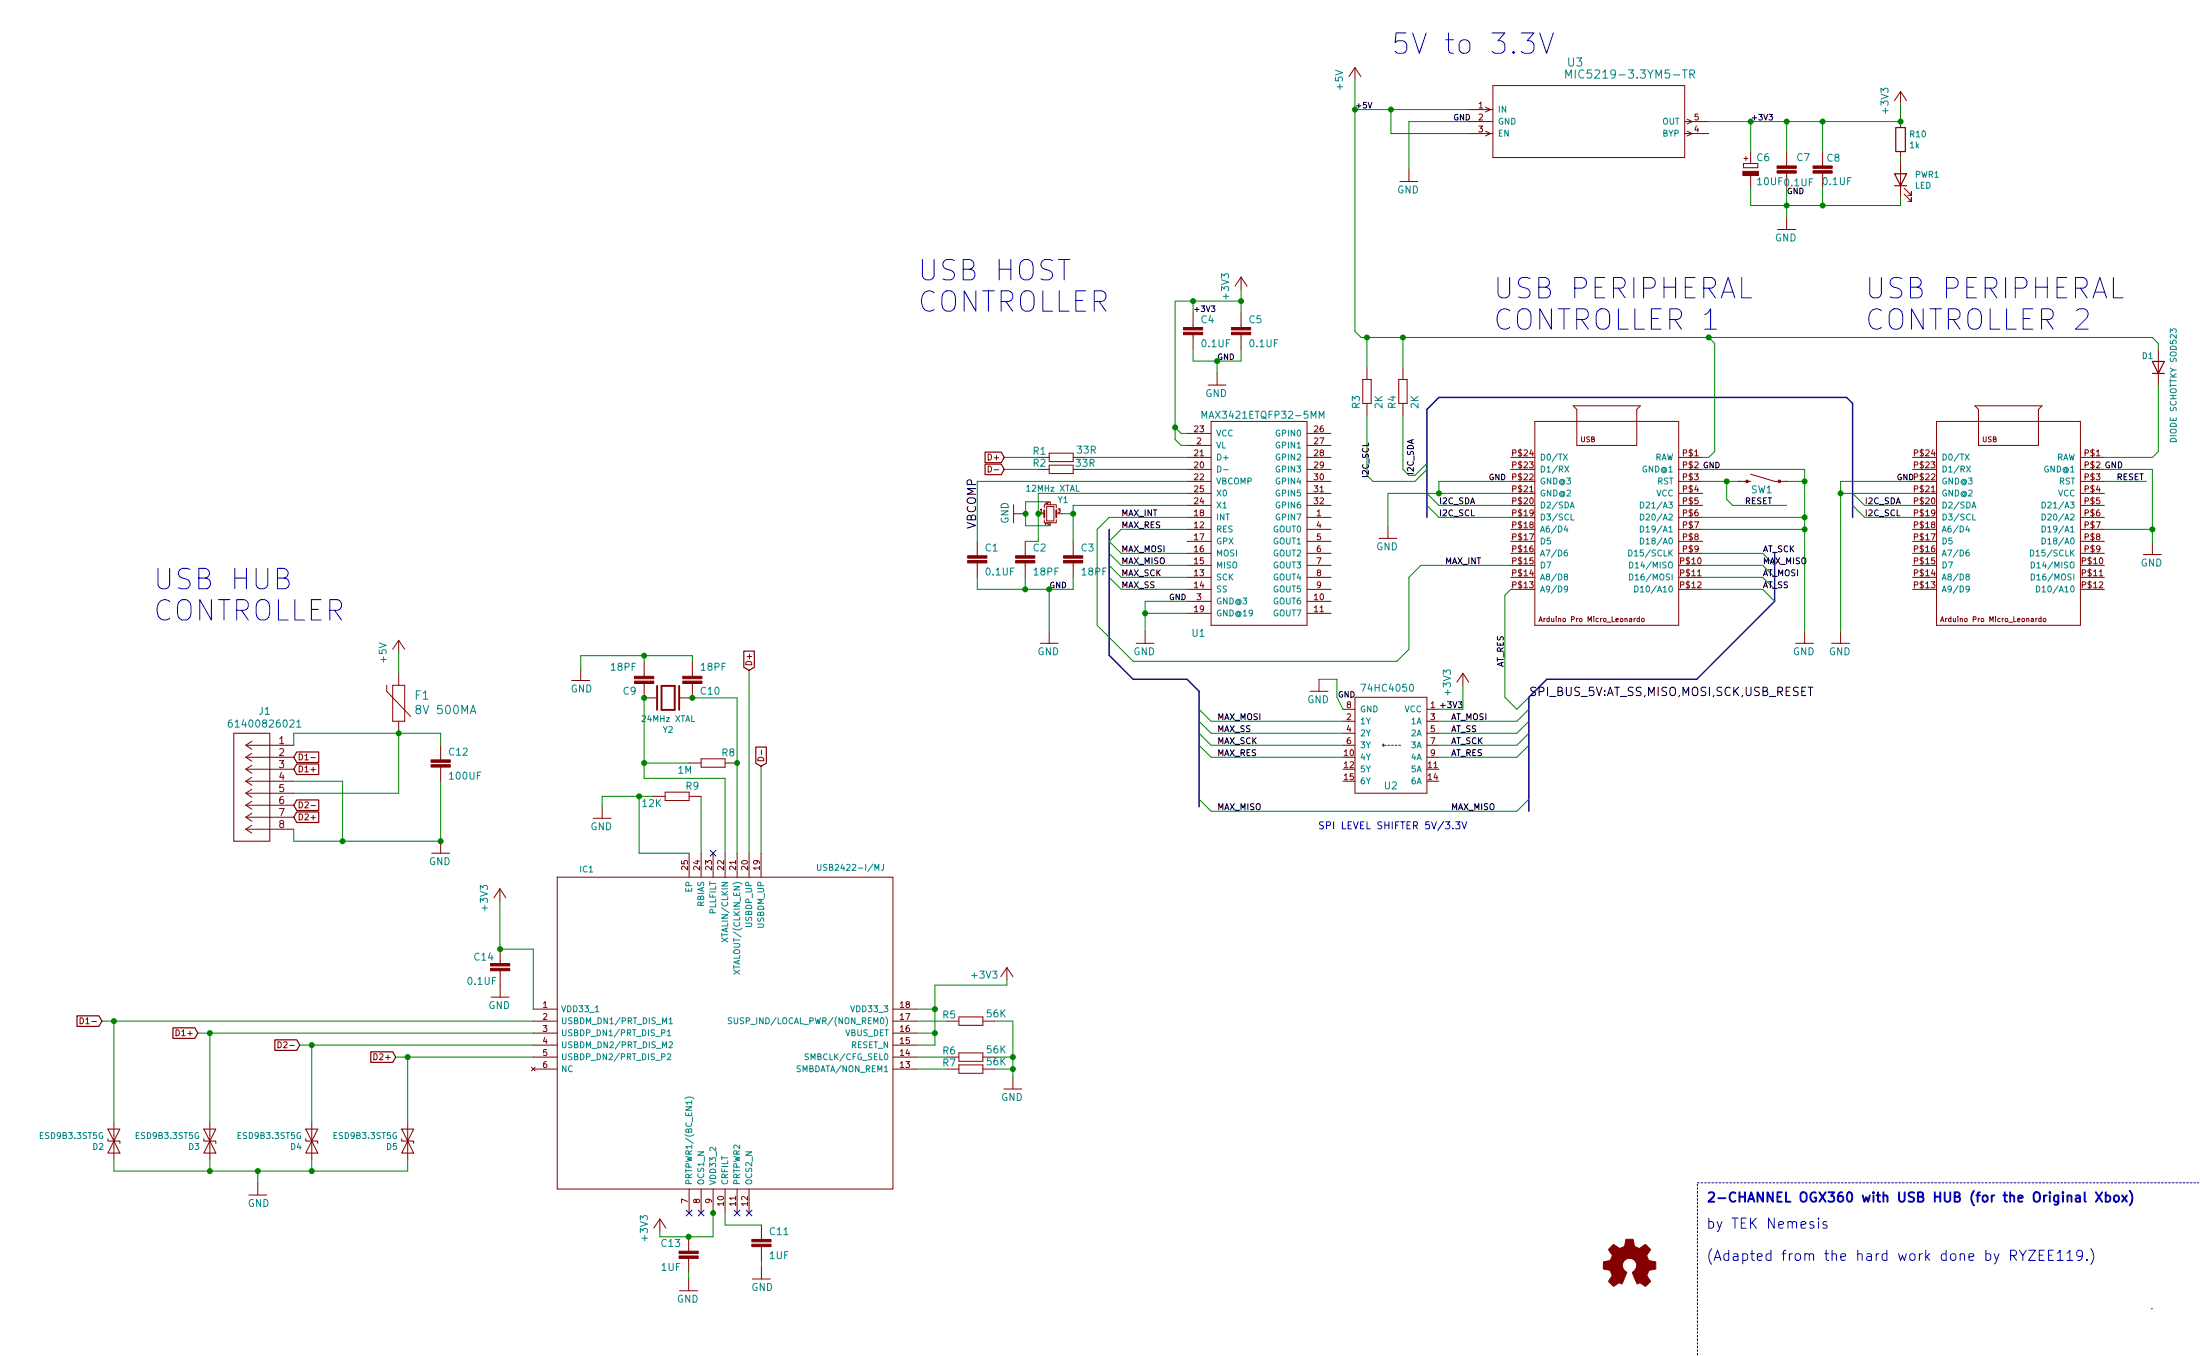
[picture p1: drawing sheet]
<svg xmlns="http://www.w3.org/2000/svg" width="466mm" height="287mm" viewBox="0 0 466 287" stroke-linecap="round" stroke-linejoin="round" font-family="sans-serif">
<g fill="none" stroke="#840000" stroke-width=".21">
<path d="M287 14.3l-1.3 1.9M287 14.3l1.3 1.9M287 14.3v2.6M316.2 18.1h40.7v15.3h-40.7zM402.6 19.4l-1.3 1.9M402.6 19.4l1.3 1.9M402.6 19.4v2.5M296.5 38.4h3.9M298.4 35.9v2.5M311.1 23.2h5.1M311.1 25.7h5.1M311.1 28.3h5.1"/>
<path d="M314.7 27.8l1 .5-1 .5M314.7 22.7l1 .5-1 .5M356.9 25.7h5M356.9 28.3h5M357.4 27.8l1 .5-1 .5M357.4 25.2l1 .5-1 .6M369.3 34.6h3.1v.9h-3.1zM370.8 32.1v2.5M370.8 37.2v2.5M378.5 32.1v3M378.5 36.7v.5M386.1 32.1v3"/>
<path d="M386.1 36.7v.5M402.6 25.7v1.3M402.6 32.1v1.3M402.6 34.3v7.6M403.4 39.8l1.5 1.6v-.8v.8h-.8M262.9 58.7v2.5M262.9 58.7l-1.3 1.9M262.9 58.7l1.3 1.9M376.6 48.6h3.8M378.5 46.1v2.5M403.4 41.1l1.5 1.5v-.7v.7h-.8M252.7 66.3v3.1"/>
<path d="M252.7 70.9v3M257.8 79v2.5M262.9 66.3v3.1M262.9 70.9v3M289.6 77.8v2.6M297.2 77.8v2.6M457.2 74v7.6M209.3 98.7a.64 .64 0 0 1 .7 .6 .64 .64 0 0 1-.7 .7zM210.6 99.5h1M219.7 99.4h2.5M219.7 96.9h2.5M222.2 96h5.1v1.8h-5.1z"/>
<path d="M222.2 98.5h5.1v1.8h-5.1zM227.3 99.4h2.6M227.3 96.9h2.6M251.5 94.3h5M251.5 99.4h5M251.5 96.9h5M251.5 91.8h5M255.9 81.5h3.8M256.5 89.2h20.4v43.2h-20.4zM276.9 94.3h5M276.9 99.4h5M276.9 96.9h5"/>
<path d="M276.9 91.8h5M288.7 80.4h1.7v5h-1.7zM289.6 85.4v2.6M296.3 80.4h1.8v5h-1.8zM297.2 85.4v2.6M320 99.4h5.1M320 96.9h5.1M325.1 89.2h30.5v43.2h-30.5zM333.2 85.9h14.3l-.8 .8v7.6h-12.7v-7.6zM355.6 99.4h5.1M355.6 96.9h5.1M405.1 99.4h5.1"/>
<path d="M405.1 96.9h5.1M410.2 89.2h30.5v43.2h-30.5zM418.3 85.9h14.3l-.8 .8v7.6h-12.7v-7.6zM440.7 99.4h5.1M440.7 96.9h5.1M207 114.6v3.1M207 119.2v3.1M214.7 108.8h2.5M214.7 106.9v3.8M217.2 114.6v3.1M217.2 119.2v3.1M219.9 108.8h1.3"/>
<path d="M221.2 110.1v.6h2.5v-.6M221.2 107.5v-.6h2.5v.6M221.7 107.3h1.5v3h-1.5zM223.7 108.8h1.3M227.3 114.6v3.1M227.3 119.2v3.1M251.5 109.6h5M251.5 112.1h5M251.5 119.7h5M251.5 117.2h5M251.5 114.6h5M251.5 101.9h5"/>
<path d="M251.5 107h5M251.5 104.5h5M276.9 109.6h5M276.9 112.1h5M276.9 119.7h5M276.9 117.2h5M276.9 114.6h5M276.9 101.9h5M276.9 107h5M276.9 104.5h5M292.1 114h3.8M294 111.5v2.5"/>
<path d="M320 109.6h5.1M320 112.1h5.1M320 119.7h5.1M320 117.2h5.1M320 114.6h5.1M320 101.9h5.1M320 107h5.1M320 104.5h5.1M355.6 109.6h5.1M355.6 112.1h5.1M355.6 119.7h5.1M355.6 117.2h5.1"/>
<path d="M355.6 114.6h5.1M355.6 101.9h5.1M355.6 107h5.1M355.6 104.5h5.1M368.3 101.9h.1M368.3 101.9h2.5M370.8 100.4l5.1 1.5h2.6M378.5 101.9h.1M405.1 109.6h5.1M405.1 112.1h5.1M405.1 119.7h5.1M405.1 117.2h5.1"/>
<path d="M405.1 114.6h5.1M405.1 101.9h5.1M405.1 107h5.1M405.1 104.5h5.1M440.7 109.6h5.1M440.7 112.1h5.1M440.7 119.7h5.1M440.7 117.2h5.1M440.7 114.6h5.1M440.7 101.9h5.1M440.7 107h5.1M440.7 104.5h5.1"/>
<path d="M454 117.4h3.8M455.9 114.9v2.5M84.5 135.6v2.5M84.5 135.6l-1.3 1.9M84.5 135.6l1.2 1.9M220.3 136.2h3.9M222.2 133.7v2.5M240.7 136.2h3.8M242.6 133.7v2.5M251.5 127.3h5M251.5 129.9h5M251.5 122.3h5"/>
<path d="M251.5 124.8h5M276.9 127.3h5M276.9 129.9h5M276.9 122.3h5M276.9 124.8h5M320 122.3h5.1M320 124.8h5.1M326 131.7l.3-1.1 .4 1.1M326.1 131.4h.5M346.5 131l-.3 .2M347.3 131h-.3l-.2 .2 .1 .4h.4M347.3 130.6v1.1"/>
<path d="M347.8 131.1h.4v.5h-.4zM355.6 122.3h5.1M355.6 124.8h5.1M380.4 136.2h3.8M382.3 133.7v2.5M388 136.2h3.8M389.9 133.7v2.5M405.1 122.3h5.1M405.1 124.8h5.1M411.1 131.7l.3-1.1 .4 1.1M411.2 131.4h.5M431.5 131l-.3 .2"/>
<path d="M432.4 131h-.3l-.2 .2 .1 .4h.4M432.4 130.6v1.1M432.9 131.1h.4v.5h-.4zM440.7 122.3h5.1M440.7 124.8h5.1M49.5 155.3h7.6v22.8h-7.6zM52.1 157.8h10.1M52.1 157.8l1.2 .9M53.3 157l-1.2 .8M53.3 159.5l-1.2 .9M81.9 145.1v1.3l5.1 5.3M83.2 145.1h2.5v7.6h-2.5z"/>
<path d="M84.5 142.6v2.5M84.5 152.7v2.6M93.3 157.9v3M121.1 144.1h3.8M123 141.6v2.5M136.4 144.7v3.1h2.6M136.4 140.2v3M144.1 147.8h2.5M146.7 140.2v3M146.7 144.7v3.1M161.3 158.9v.9M277.5 146.4h3.8"/>
<path d="M279.4 143.9v2.5M284.5 152.7h2.5M284.5 150.2h2.5M284.5 155.3h2.5M284.5 157.8h2.5M287 147.7h15.3v20.3h-15.3zM302.3 152.7h2.5M302.3 150.2h2.5M302.3 155.3h2.5M302.3 157.8h2.5M309.9 142.6l-1.3 1.9M309.9 142.6l1.2 1.9"/>
<path d="M309.9 142.6v2.5M52.1 168h10.1M52.1 160.4h10.1M52.1 162.9h10.1M52.1 165.4h10.1M52.1 170.5h10.1M52.1 173.1h10.1M52.1 175.6h10.1M52.1 160.4l1.2 .8M52.1 162.9l1.2 .8M52.1 165.4l1.2 .9M52.1 168l1.2 .8"/>
<path d="M52.1 170.5l1.2 .9M52.1 173.1l1.2 .8M52.1 175.6l1.2 .8M53.3 162.1l-1.2 .8M53.3 164.6l-1.2 .8M53.3 167.1l-1.2 .9M53.3 169.7l-1.2 .8M53.3 172.2l-1.2 .9M53.3 174.8l-1.2 .8M65.9 160.4h.9M65.9 170.6h.9M93.3 162.4v3.1"/>
<path d="M93.3 178.1v2.6M125.7 173.3h3.8M127.6 170.8v2.5M138.4 168.6h2.5M140.9 167.8h5.1v1.7h-5.1zM146 161.6h2.5M146 168.6h2.5M148.5 160.7h5.1v1.8h-5.1zM153.6 161.6h2.5M160.7 160.5a.66 .66 0 0 1 .7-.1 .66 .66 0 0 1 .4 .7h-1.3zM302.3 160.4h2.5M91.4 180.7h3.8"/>
<path d="M105.9 188.2l-1.3 1.9M105.9 188.2l1.3 1.9M105.9 188.2v2.6M118 185.8h71.2v66h-71.2zM146 180.7v5.1M148.5 180.7v5.1M151.1 180.7v5.1M153.6 180.7v5.1M156.1 180.7v5.1M158.7 180.7v5.1M161.2 180.7v5.1M17 215.5a.64 .64 0 0 1 .7 .7 .64 .64 0 0 1-.7 .6z"/>
<path d="M37.3 218.1a.64 .64 0 0 1 .7 .6 .64 .64 0 0 1-.7 .6zM104 211.2h3.8M105.9 201v3.1M105.9 205.6v5.6M113 213.7h5M113 216.2h5M113 218.8h5M189.2 213.7h5M189.2 216.2h5M189.2 218.8h5M200.6 216.2h2.5M203.1 215.4h5.1v1.7h-5.1z"/>
<path d="M208.2 216.2h2.5M213.3 204.9l-1.3 1.9M213.3 204.9l1.3 1.9M213.3 204.9v2.6M22.9 239.1h2.5l-1.3 2.5zM24.1 237.8v7.7M43.2 239.1h2.5l-1.3 2.5zM44.4 237.8v7.7M58.9 220.6a.64 .64 0 0 1 .7 .6 .64 .64 0 0 1-.7 .7zM64.8 239.1h2.5l-1.3 2.5zM66 237.8v7.7M79.2 223.2a.64 .64 0 0 1 .7 .6 .64 .64 0 0 1-.7 .6z"/>
<path d="M85.1 239.1h2.5l-1.2 2.5zM86.4 237.8v7.7M112.6 226l.7 .8M113 221.3h5M113 223.9h5M113 226.4h5M113.3 226l-.7 .8M189.2 221.3h5M189.2 223.9h5M189.2 226.4h5M200.6 223.9h2.5M200.6 226.4h2.5"/>
<path d="M203.1 223h5.1v1.8h-5.1zM203.1 225.5h5.1v1.8h-5.1zM208.2 223.9h2.5M208.2 226.4h2.5M212.6 230.6h3.9M214.6 228.1v2.5M22.9 241.1v.5h2.5v.6M24.1 241.6l1.3 2.6h-2.5zM43.2 241.1v.5h2.5v.6M44.4 241.6l1.3 2.6h-2.5zM52.7 253.1h3.8M54.6 250.5v2.6"/>
<path d="M64.8 241.1v.5h2.5v.6M66 241.6l1.3 2.6h-2.5zM85.1 241.1v.5h2.5v.6M86.4 241.6l1.2 2.6h-2.5zM139.8 258.2l-1.3 1.9M139.8 258.2l1.2 1.9M139.8 258.2v2.5M146 251.8v5.1M148.5 251.8v5.1M151.1 251.8v5.1M153.6 251.8v5.1M156.1 251.8v5.1"/>
<path d="M158.7 251.8v5.1M161.3 259.4v3.1M144 273.3h3.8M145.9 261.9v3.1M145.9 266.5v3M145.9 270.8v2.5M159.4 270.9h3.8M161.3 264v3M161.3 268.3v2.6M455.7 277.2h.1"/>
</g>
<g fill="#840000" stroke="#840000" stroke-width=".21">
<path d="M376.4 36.2h4.1v.5h-4.1z"/>
<path d="M376.4 35.1h4.1v.6h-4.1z"/>
<path d="M250.7 70.4h4.1v.5h-4.1z"/>
<path d="M250.7 69.4h4.1v.5h-4.1z"/>
<path d="M260.9 70.4h4v.5h-4z"/>
<path d="M260.9 69.4h4v.5h-4z"/>
<path d="M205 118.7h4v.5h-4z"/>
<path d="M205 117.7h4v.5h-4z"/>
<path d="M384 36.2h4.1v.5h-4.1z"/>
<path d="M384 35.1h4.1v.6h-4.1z"/>
<path d="M369.2 36.3h3.3v.9h-3.3z"/>
<path d="M91.3 161.9h4.1v.5h-4.1z"/>
<path d="M91.3 160.9h4.1v.5h-4.1z"/>
<path d="M341.2 264l.6-.5 .6 .5a1.06 1.06 0 0 0 1.2 .2 1.06 1.06 0 0 0 .7-1l.2-.8 1.4 .1 .1 .5a1.13 1.13 0 0 0 .8 1.2l.5 .2 1.3-.9 1 1.1-.4 .7a.75 .75 0 0 0-.2 1.2l.2 .4 1.5 .3v1.5l-.7 .2a.8 .8 0 0 0-1 .8l-.2 .4 .2 .2a1.33 1.33 0 0 1 .5 1.2l-1 .9-.8-.5a.61 .61 0 0 0-.9 0l-1-2.4a1.65 1.65 0 0 0 .9-1.5 1.65 1.65 0 0 0-1.1-1.5 1.55 1.55 0 0 0-1.9 1 1.55 1.55 0 0 0 .9 2l-.9 2.2a.4 .4 0 0 1-.4 .2 .4 .4 0 0 1-.3-.3l-1.2 .8-.6-.5a.6 .6 0 0 1-.5-.6 .6 .6 0 0 1 .4-.6l.4-.6-.2-.5a.71 .71 0 0 0-.9-.7l-.8-.2v-1.5l.5-.1a1.11 1.11 0 0 0 1.2-.7 .75 .75 0 0 0-.2-1.2l-.4-.6z"/>
<path d="M215.1 118.7h4.1v.5h-4.1z"/>
<path d="M215.1 117.7h4.1v.5h-4.1z"/>
<path d="M225.3 118.7h4.1v.5h-4.1z"/>
<path d="M225.3 117.7h4.1v.5h-4.1z"/>
<path d="M143.8 266h4.1v.5h-4.1z"/>
<path d="M143.8 265h4.1v.5h-4.1z"/>
<path d="M144.6 143.2h4.1v.5h-4.1z"/>
<path d="M144.6 144.2h4.1v.5h-4.1z"/>
<path d="M134.4 143.2h4.1v.5h-4.1z"/>
<path d="M134.4 144.2h4.1v.5h-4.1z"/>
<path d="M103.9 205.1h4.1v.5h-4.1z"/>
<path d="M103.9 204.1h4.1v.5h-4.1z"/>
<path d="M159.3 263.5h4v.5h-4z"/>
<path d="M159.3 262.5h4v.5h-4z"/>
</g>
<g fill="none" stroke="#008484" stroke-width=".21">
<path d="M331.7 16.5v-1.7l.6 1.2 .5-1.2v1.7M358 15.7l.8-.1 .2-.2-.1-.5-.3-.1h-.6v1.7M358.4 15.7l.6 .8M254.6 88.6v-1.5l.5 1.1 .5-1.1v1.5M257.9 98.7a.64 .64 0 0 1 .8 .6 .64 .64 0 0 1-.8 .7zM259.2 99.5h1M279.5 88.6v-1.5l.4 1.1 .5-1.1v1.5M331.2 96.2l.8 1.2M331.5 98.7l.8 1.3M332 96.2l-.8 1.2M332.3 98.7l-.8 1.3M416.3 96.2l.8 1.2"/>
<path d="M416.6 98.7l.8 1.3M417.1 96.2l-.8 1.2M417.4 98.7l-.8 1.3M331.6 111.3l-.3 .9h.8M332 116.5h-.4l-.3 .5 .1 .6 .6 .1v-.7h-.4l-.3 .2M332 111.8v.9M332.6 107.6l.4-1.3 .5 1.3M332.7 107.2h.6M332.8 108.9v1.2h.6M345 116.5a.64 .64 0 0 1 .7 .6 .64 .64 0 0 1-.7 .6zM345.2 119a.64 .64 0 0 1 .7 .6 .64 .64 0 0 1-.7 .7zM347.5 106.3a.64 .64 0 0 1 .7 .6 .64 .64 0 0 1-.7 .7z"/>
<path d="M347.5 108.9a.64 .64 0 0 1 .7 .6 .64 .64 0 0 1-.7 .6zM347.5 111.4a.64 .64 0 0 1 .7 .6 .64 .64 0 0 1-.7 .7zM347.5 113.9a.64 .64 0 0 1 .7 .7 .64 .64 0 0 1-.7 .6zM416.7 111.3l-.3 .9h.8M417 116.5h-.3l-.3 .5 .1 .6 .5 .1v-.7h-.3l-.3 .2M417 111.8v.9M417.7 107.6l.4-1.3 .4 1.3M417.8 107.2h.6M417.9 108.9v1.2h.6M430.1 116.5a.64 .64 0 0 1 .7 .6 .64 .64 0 0 1-.7 .6zM430.3 119a.64 .64 0 0 1 .7 .6 .64 .64 0 0 1-.7 .7zM432.6 106.3a.64 .64 0 0 1 .7 .6 .64 .64 0 0 1-.7 .7z"/>
<path d="M432.6 108.9a.64 .64 0 0 1 .7 .6 .64 .64 0 0 1-.7 .6zM432.6 111.4a.64 .64 0 0 1 .7 .6 .64 .64 0 0 1-.7 .7zM432.6 113.9a.64 .64 0 0 1 .7 .7 .64 .64 0 0 1-.7 .6zM331.6 122.1l-.2-.1v-.3l.2-.1h.4v.4l-.7 .3v.3l.3 .2h.4l.1-.2-.1-.4-.2-.1M332.1 124.7l-.3 .2-.3-.1-.1-.6 .4-.1 .3 .2-.1 .8-.2 .2-.3 .1M345.2 121.6a.64 .64 0 0 1 .7 .6 .64 .64 0 0 1-.7 .6zM346.3 124.1a.64 .64 0 0 1 .7 .6 .64 .64 0 0 1-.7 .7zM416.7 122.1l-.2-.1v-.3l.2-.1h.3l.1 .4-.7 .3v.3l.3 .2h.3l.1-.2v-.4l-.2-.1M417.1 124.7l-.2 .2-.3-.1-.1-.6 .4-.1 .2 .2v.8l-.2 .2-.3 .1M430.3 121.6a.64 .64 0 0 1 .7 .6 .64 .64 0 0 1-.7 .6zM431.4 124.1a.64 .64 0 0 1 .7 .6 .64 .64 0 0 1-.7 .7zM49.1 152.5h-.5a1.04 1.04 0 0 0 0 1.5l.5-.2 .1-.5-.3-.3-.4 .1-.1 .2"/>
<path d="M62.9 152.9l.4-.4v1.5M62.9 154h.8M152.9 198.6l1.3 .9M154.2 198.6l-1.3 .9M173.2 183v1.1l.2 .2h.3l.2-.2v-1.1M187.1 183v1l-.2 .3h-.3M126.1 214.3h.7M140.2 218.7l.6-.1v-.4l-.6-.1v1.2M141.4 218.4l.3-.3v1.2M141.4 219.3h.7M141.7 215.9l.4-.4v1.3M141.7 216.8h.7"/>
<path d="M155 215.6l-.5-.1-.2 .2v.3l.6 .3 .1 .3-.3 .2h-.4M155.4 205.4l1.3 .9M155.5 215.5v1.1l.3 .2h.3l.2-.2v-1.1M156.7 205.4l-1.3 .9M141.4 223.3l.4-.1 .3 .3-.8 .9h.8M141.7 220.7l.5-.1 .2 .4-.7 .9h.7M145.1 232.7a1.47 1.47 0 0 1 1.9 0M146.5 233.1v.7M171.2 223.2h-.4l-.2 .1v.4l.6 .2v.3l-.2 .2h-.5"/>
</g>
<g fill="none" stroke="#840000" stroke-width=".25">
<path d="M401.3 36.8h2.6l-1.3 2.5zM401.3 39.3h2.6M401.6 27h2v5.1h-2zM455.9 76.5h2.6l-1.3 2.6zM455.9 79.1h2.6M208.7 95.7h3.4l.6 1.2-.6 1.1h-3.4zM208.7 98.3h3.4l.6 1.1-.6 1.1h-3.4zM157.6 137.9h2.2v3.4l-1.1 .6-1.1-.6zM62.9 159.2h4.6v2.3h-4.6l-.7-1.1zM160.1 158.2h2.2v3.4l-1.1 .7-1.1-.7zM62.9 161.8h4.6v2.2h-4.6l-.7-1.1zM62.9 169.4h4.6v2.2h-4.6l-.7-1.1z"/>
<path d="M62.9 171.9h4.6v2.3h-4.6l-.7-1.1zM16.3 215.1h4.7l.6 1.1-.6 1.2h-4.7zM36.6 217.7h4.7l.6 1.1-.6 1.1h-4.7zM58.2 220.2h4.7l.6 1.1-.6 1.1h-4.7zM78.5 222.7h4.7l.6 1.2-.6 1.1h-4.7z"/>
<circle cx="370.1" cy="101.9" r=".25"/>
<circle cx="376.9" cy="101.9" r=".25"/>
</g>
<path d="M221.2 108v1.6M223.7 108v1.6" fill="none" stroke="#840000" stroke-width=".38"/>
<path d="M139.2 145.3v5M140.1 145.3h2.8v5h-2.8zM143.9 145.3v5" fill="none" stroke="#840000" stroke-width=".41"/>
<path d="M292.9 157.8l.5-.5M292.9 157.8l.5 .5M296.7 157.8h-3.8M359.6 250.5h106M465.6 250.5v-.1M359.6 287v-36.5" fill="none" stroke="#0000c2" stroke-width=".21" stroke-dasharray=".4 .4"/>
<path d="M234.9 112.1v26.7l5.1 5.1h11.5l2.5 2.5v24.5M302.3 109.6v-22.9l2.5-2.5h86.4l1.2 1.2v24.2M375.9 117.2v10.1l-16.5 16.6h-31.7l-3.9 3.8v24.1" fill="none" stroke="#000084" stroke-width=".3"/>
<g fill="none" stroke="#008400" stroke-width=".21">
<path d="M287 16.9v53.3l1.3 1.3h167.6l1.3 1.2v1.3M287 23.2h24.1M294.6 23.2v5.1h16.5M311.1 25.7h-12.7v10.2M370.8 39.7v3.8h31.8v-1.6M370.8 25.7v6.4M378.5 25.7v6.4M378.5 39.7v6.4M386.1 25.7v6.4M386.1 39.7v3.8M402.6 21.9v3.8h-40.7M402.6 33.4v.9"/>
<path d="M252.7 73.9v2.6h10.2v-2.6M252.7 63.8v2.5M257.8 76.5v2.5M262.9 63.8h-14v29.3l1.3 1.2h1.3M262.9 61.2v5.1M289.6 71.5v6.3M297.2 71.5v6.3M361.9 71.5l1.3 1.2v22.9l-1.3 1.3h-1.2M212.7 99.4h7M212.7 96.9h7M229.9 99.4h21.6M229.9 96.9h21.6"/>
<path d="M248.9 90.5l1.3 1.3h1.3M289.6 88v12.7l1.2 1.2h8.9l2.6-2.5M297.2 88v11.4l1.2 1.3M302.3 98.1l-2.6 2.6M360.7 99.4h21.6v34.3M445.8 99.4h10.1v15.5M457.2 81.6v14l-1.3 1.3h-10.1M222.5 106.3h-5.3v5h5.3M225 108.8h2.3M234.9 117.2l2.6 2.5h14M234.9 119.7l2.6 2.6h14M251.5 101.9h-44.5v12.7"/>
<path d="M251.5 104.5h-31.6v10.1h-2.7M251.5 107h-24.2v7.6M251.5 109.6h-16.6l-2.5 2.5v20.3l7.6 7.6h55.9l2.5-2.5v-15.2l2.6-2.6h19M251.5 112.1h-14l-2.6 2.5 2.6 2.6h14M302.3 104.5l2.5 2.5h15.2M302.3 107l2.5 2.6h15.2M320 101.9h-15.2v2.6M320 104.5h-26v7M360.7 101.9h7.6M360.7 109.6h21.6M360.7 119.7h12.7l2.5 2.6M360.7 112.1h21.6"/>
<path d="M360.7 117.2h12.7l2.5 2.5M365.8 101.9v3.9l1.2 1.2h11.5M378.5 101.9h3.8M389.9 104.5h15.2M392.4 104.5l2.6 2.5h10.1M392.4 107l2.6 2.6h10.1M405.1 101.9h-15.2v31.8M445.8 101.9h8.9M445.8 112.1h10.1M84.5 138.1v4.5M136.4 138.9v1.3M207 122.3v2.5h20.3v-2.5"/>
<path d="M217.2 122.3v2.5M222.2 124.8v8.9M234.9 122.3l2.6 2.5h14M242.6 129.9h8.9M251.5 127.3h-8.9v6.4M320 124.8l-1.2 1.3v21.6l2.5 2.5 2.5-2.5M360.7 124.8h12.7l2.5 2.5M360.7 122.3h12.7l2.5 2.5M62.2 157.8v-2.5h31.1v2.6M84.5 155.3v12.7h-22.3M136.4 147.8v17h17.2v15.9M146.6 147.8h9.5v32.9"/>
<path d="M146.7 140.2v-1.3h-23.7v2.7M158.7 141.9v38.8M254 150.2l2.5 2.5h28M254 152.7l2.5 2.6h28M254 155.3l2.5 2.5h28M254 157.8l2.5 2.6h28M279.4 143.9h3.8v3.8l1.3 2.5M309.9 145.1v5.1h-5.1M323.8 150.2l-2.5 2.5h-16.5M323.8 152.7l-2.5 2.6h-16.5M323.8 155.3l-2.5 2.5h-16.5M323.8 157.8l-2.5 2.6h-16.5"/>
<path d="M62.2 175.6v2.5h31.1M62.2 165.4h10.4v12.7M93.3 165.5v12.7M135.4 168.6v12.1h10.6M136.4 161.6h9.6M138.4 168.6h-10.8v2.2M148.5 168.6v12.1M161.2 162.3v18.4M254 169.3l2.5 2.5h64.8l2.5-2.5M105.9 190.8v10.2h7.1v12.7M21.6 216.2h91.4M24.1 216.2v21.6"/>
<path d="M41.9 218.8h71.1M44.4 218.8v19M194.2 216.2h6.4M194.2 218.8h3.8M194.2 213.7h3.8M210.7 216.2h3.9v11.9M213.3 207.5v1.1h-15.3v12.7h-3.8M63.5 221.3h49.5M66 221.3v16.5M83.8 223.9h29.2M86.4 223.9v13.9M194.2 223.9h6.4"/>
<path d="M194.2 226.4h6.4M210.7 223.9h3.9M210.7 226.4h3.9M24.1 245.5v2.5h62.3v-2.5M44.4 245.5v2.5M54.6 248v2.5M66 245.5v2.5M151.1 256.9v5h-11.3v-1.2M153.6 256.9v2.5h7.7M145.9 269.5v1.3M161.3 267v1.3"/>
</g>
<path d="M289.8 21.7l.4 1.2 .4-1.2M374.7 24.2h.8l-.4 .5 .4 .2-.1 .4h-.7M256.6 64.8h.8l-.5 .4 .5 .3-.1 .4h-.7M308.9 148.6h.8l-.4 .5 .4 .1v.5l-.3 .2-.5-.2M383 145.5h1M383.5 145.5v1.8" fill="none" stroke="#000" stroke-width=".21"/>
<g fill="none" stroke="#0000c2" stroke-width=".21">
<path d="M322.2 7h2.7l-1.4 1.6a1.19 1.19 0 0 1 1.4 .9v1l-.4 .6-.4 .2h-1.2l-.7-.4M326.2 7l1.4 4.3 1.4-4.3M368.9 58.8v4.3h2.1M447.7 58.8v4.3h2M361.1 69.7h2.5M58.8 122.4h1.4a1.05 1.05 0 0 0 .9-1 1.05 1.05 0 0 0-.9-1h-1.4v4.3h1.6a1.15 1.15 0 0 0 .9-1.2 1.15 1.15 0 0 0-1.1-1.1M307.7 175.4v.1M308.3 174h.9l-.4 .6 .4 .1v.7l-.2 .1-.7-.1M309.7 174l.5 1.5 .5-1.5M385.2 258l-.1 .1 .1 .1v-.2v.2M385.2 258.7v1.4M386.9 258.8l-.5-.1-.3 .3 .1 .3 .7 .2v.5h-.8"/>
<path d="M429.7 264.8h1.5l-1.5 2.1h1.5M432 265.8h.7M433 264.8h-1v2.1h1M433.9 265.8h.7M435 264.8h-1.1v2.1h1.1M435.8 265.4l.6-.6v2.1M435.8 266.9h1.2M437.8 265.4l.7-.6v2.1M437.8 266.9h1.3M441.1 265.7l-.4 .4h-.4l-.4-.4v-.5l.2-.3 .6-.1 .3 .2a1.41 1.41 0 0 1-.5 1.9h-.4M442.1 266.7v.2M442.9 264.5a2.44 2.44 0 0 1 0 3.3"/>
</g>
<path d="M439.8 253.3h.7l.1 1.2M440.6 253.6l-.6 .1a.39 .39 0 0 0-.4 .4 .39 .39 0 0 0 .4 .4l.6-.1M441.6 252.5v1.7l.3 .3M444 252.5l1.3 2M445.3 252.5l-1.3 2M446 253.3l.6-.1 .4 .3v.6l-.2 .3h-.8M446 252.5v2M447.9 253.4a.55 .55 0 0 1 .5-.3 .55 .55 0 0 1 .4 .4l-.1 .8a.55 .55 0 0 1-.5 .2 .55 .55 0 0 1-.4-.4zM449.5 253.2l1 1.3M450.5 253.2l-1 1.3M451.1 252.2a2.37 2.37 0 0 1 0 3.1" fill="none" stroke="#0000c2" stroke-width=".41"/>
<g fill="#008400" stroke="#008400" stroke-width=".25">
<circle cx="382.3" cy="112.1" r=".51"/>
<circle cx="389.9" cy="104.5" r=".51"/>
<circle cx="455.9" cy="112.1" r=".51"/>
<circle cx="386.1" cy="43.5" r=".51"/>
<circle cx="287" cy="23.2" r=".51"/>
<circle cx="289.6" cy="71.5" r=".51"/>
<circle cx="297.2" cy="71.5" r=".51"/>
<circle cx="402.6" cy="25.7" r=".51"/>
<circle cx="294.6" cy="23.2" r=".51"/>
<circle cx="365.8" cy="101.9" r=".51"/>
<circle cx="72.6" cy="178.1" r=".51"/>
<circle cx="382.3" cy="109.6" r=".51"/>
<circle cx="151.1" cy="256.9" r=".51"/>
<circle cx="145.9" cy="261.9" r=".51"/>
<circle cx="93.3" cy="178.1" r=".51"/>
<circle cx="252.7" cy="63.8" r=".51"/>
<circle cx="156.1" cy="161.6" r=".51"/>
<circle cx="136.4" cy="161.6" r=".51"/>
<circle cx="146.7" cy="147.8" r=".51"/>
<circle cx="219.9" cy="108.8" r=".51"/>
<circle cx="136.4" cy="147.8" r=".51"/>
<circle cx="217.2" cy="108.8" r=".51"/>
<circle cx="217.2" cy="124.8" r=".51"/>
<circle cx="248.9" cy="90.5" r=".51"/>
<circle cx="105.9" cy="201" r=".51"/>
<circle cx="262.9" cy="63.8" r=".51"/>
<circle cx="222.3" cy="124.8" r=".51"/>
<circle cx="227.3" cy="108.8" r=".51"/>
<circle cx="257.8" cy="76.5" r=".51"/>
<circle cx="242.6" cy="129.9" r=".51"/>
<circle cx="378.5" cy="25.7" r=".51"/>
<circle cx="386.1" cy="25.7" r=".51"/>
<circle cx="370.8" cy="25.7" r=".51"/>
<circle cx="66" cy="248" r=".51"/>
<circle cx="198" cy="218.8" r=".51"/>
<circle cx="214.6" cy="226.4" r=".51"/>
<circle cx="214.6" cy="223.9" r=".51"/>
<circle cx="378.5" cy="43.5" r=".51"/>
<circle cx="136.4" cy="138.9" r=".51"/>
<circle cx="54.6" cy="248" r=".51"/>
<circle cx="198" cy="213.7" r=".51"/>
<circle cx="44.5" cy="248" r=".51"/>
<circle cx="24.1" cy="216.2" r=".51"/>
<circle cx="44.5" cy="218.8" r=".51"/>
<circle cx="66" cy="221.3" r=".51"/>
<circle cx="86.4" cy="223.9" r=".51"/>
<circle cx="304.8" cy="104.5" r=".51"/>
<circle cx="382.3" cy="101.9" r=".51"/>
<circle cx="135.4" cy="168.6" r=".51"/>
<circle cx="84.5" cy="155.3" r=".51"/>
</g>
<path d="M150.4 180.1l1.3 1.2M151.7 180.1l-1.3 1.2M145.4 256.3l1.2 1.2M146.6 256.3l-1.2 1.2M147.9 256.3l1.2 1.2M149.1 256.3l-1.2 1.2M155.5 256.3l1.2 1.2M156.7 256.3l-1.2 1.2M158.1 256.3l1.2 1.2M159.3 256.3l-1.2 1.2" fill="none" stroke="#000084" stroke-width=".21"/>
<g font-size="6" fill="#0000c2">
<text x="294.6" y="11.5">5V to 3.3V</text>
<text x="194.3" y="59.5">USB HOST</text>
<text x="316.2" y="63.3">USB PERIPHERAL</text>
<text x="395" y="63.3">USB PERIPHERAL</text>
<text x="194.3" y="66.1">CONTROLLER</text>
<text x="395" y="69.9">CONTROLLER 2</text>
<text x="32.4" y="124.9">USB HUB</text>
<text x="32.4" y="131.5">CONTROLLER</text>
</g>
<text font-size="6" fill="#008400" x="316.2" y="69.9">CONTROLLER 1</text>
<g font-size="3" fill="#0000c2">
<text x="361.4" y="260.2">by TEK Nemesis</text>
<text x="361.4" y="267">(Adapted from the hard work done by RYZEE119.)</text>
</g>
<text font-size="2.8" fill="#0000c2" x="361.3" y="254.6">2-CHANNEL OGX360 with USB HUB (for the Original Xbox)</text>
<g font-size="2.5">
<text x="206.8" y="112.1" transform="rotate(-90 206.8 112.1)">VBCOMP</text>
<text x="323.8" y="147.4">SPI_BUS_5V:AT_SS,MISO,MOSI,SCK,USB_RESET</text>
</g>
<g font-size="2.5" fill="#008484">
<text x="87.9" y="148.2">F1</text>
<text x="88.5" y="151.2">8V 500MA</text>
</g>
<g font-size="2.4" fill="#008484">
<text x="332.1" y="14.1">U3</text>
<text x="333.7" y="16.6">MIC5219-3.3YM5-TR</text>
</g>
<g font-size="2.1" fill="#008484">
<text x="284.5" y="18.9" transform="rotate(-90 284.5 18.9)">+5V</text>
<text x="400" y="23.9" transform="rotate(-90 400 23.9)">+3V3</text>
<text x="372.2" y="34.1">C6</text>
<text x="380.7" y="34.1">C7</text>
<text x="387" y="34.2">C8</text>
<text x="296" y="41">GND</text>
<text x="372.4" y="39.2">10UF 0.1UF</text>
<text x="386.3" y="39.2">0.1UF</text>
<text x="376" y="51.1">GND</text>
<text x="260.3" y="63.2" transform="rotate(-90 260.3 63.2)">+3V3</text>
<text x="254.5" y="68.4">C4</text>
<text x="264.6" y="68.4">C5</text>
<text x="254.7" y="73.5">0.1UF</text>
<text x="264.8" y="73.5">0.1UF</text>
<text x="255.3" y="84.1">GND</text>
<text x="255.6" y="88.7">MAX3421ETQFP32-5MM</text>
<text x="288" y="86.5" transform="rotate(-90 288 86.5)">R3</text>
<text x="292.8" y="86.5" transform="rotate(-90 292.8 86.5)">2K</text>
<text x="295.7" y="86.5" transform="rotate(-90 295.7 86.5)">R4</text>
<text x="300.5" y="86.5" transform="rotate(-90 300.5 86.5)">2K</text>
<text x="218.9" y="96.3">R1</text>
<text x="218.9" y="98.8">R2</text>
<text x="228" y="98.8">33R</text>
<text x="228.2" y="96.1">33R</text>
<text x="370.9" y="104.5">SW1</text>
<text x="213.6" y="110.9" transform="rotate(-90 213.6 110.9)">GND</text>
<text x="208.7" y="116.8">C1</text>
<text x="218.9" y="116.8">C2</text>
<text x="229.1" y="116.8">C3</text>
<text x="291.5" y="116.5">GND</text>
<text x="453.4" y="120">GND</text>
<text x="209" y="121.9">0.1UF</text>
<text x="219.1" y="121.9">18PF</text>
<text x="229.3" y="121.9">18PF</text>
<text x="252.6" y="134.8">U1</text>
<text x="81.9" y="140.2" transform="rotate(-90 81.9 140.2)">+5V</text>
<text x="129.5" y="142">18PF</text>
<text x="148.6" y="142">18PF</text>
<text x="219.8" y="138.7">GND</text>
<text x="240.1" y="138.7">GND</text>
<text x="379.8" y="138.7">GND</text>
<text x="387.4" y="138.7">GND</text>
<text x="120.9" y="146.6">GND</text>
<text x="132.1" y="147.1">C9</text>
<text x="148.5" y="147.1">C10</text>
<text x="276.9" y="148.9">GND</text>
<text x="288.9" y="146.5">74HC4050</text>
<text x="307.3" y="147.1" transform="rotate(-90 307.3 147.1)">+3V3</text>
<text x="49.6" y="154.1">61400826021</text>
<text x="54.9" y="151.4">J1</text>
<text x="95.2" y="160">C12</text>
<text x="153" y="160.2">R8</text>
<text x="95.4" y="165.1">100UF</text>
<text x="143.6" y="163.8">1M</text>
<text x="145.3" y="167.2">R9</text>
<text x="293.3" y="167.1">U2</text>
<text x="136.1" y="170.9">12K</text>
<text x="125.1" y="175.8">GND</text>
<text x="90.9" y="183.2">GND</text>
<text x="103.3" y="192.7" transform="rotate(-90 103.3 192.7)">+3V3</text>
<text x="100.6" y="203.4">C14</text>
<text x="99.2" y="208.5">0.1UF</text>
<text x="206" y="207.2">+3V3</text>
<text x="103.5" y="213.7">GND</text>
<text x="199.7" y="215.7">R5</text>
<text x="209.1" y="215.4">56K</text>
<text x="199.7" y="223.3">R6</text>
<text x="199.7" y="225.8">R7</text>
<text x="209.1" y="223.1">56K</text>
<text x="209.1" y="225.6">56K</text>
<text x="212.1" y="233.1">GND</text>
<text x="52.5" y="255.6">GND</text>
<text x="137.2" y="262.6" transform="rotate(-90 137.2 262.6)">+3V3</text>
<text x="163.1" y="261.6">C11</text>
<text x="140.2" y="269.1">1UF</text>
<text x="140.2" y="264">C13</text>
<text x="163.1" y="266.6">1UF</text>
<text x="143.4" y="275.9">GND</text>
<text x="159.2" y="273.4">GND</text>
</g>
<g font-size="2.1" fill="#840000">
<text x="59.1" y="157.6">1</text>
<text x="59.1" y="160.1">2</text>
<text x="59.1" y="162.7">3</text>
<text x="59.1" y="165.2">4</text>
<text x="59.1" y="167.7">5</text>
<text x="59.1" y="170.3">6</text>
<text x="59.1" y="172.8">7</text>
<text x="59.1" y="175.4">8</text>
</g>
<text font-size="2.1" fill="#0000c2" x="279.1" y="175.6">SPI LEVEL SHIFTER 5V/3.3V</text>
<g font-size="1.8" fill="#840000">
<text x="313.2" y="23">1</text>
<text x="313.2" y="25.5">2</text>
<text x="313.2" y="28">3</text>
<text x="358.9" y="28">4</text>
<text x="358.9" y="25.5">5</text>
<text x="253" y="91.5">23</text>
<text x="253.5" y="94.1">2</text>
<text x="278.4" y="91.5">26</text>
<text x="278.4" y="94.1">27</text>
<text x="209.6" y="97.5">D+</text>
<text x="253" y="99.2">20</text>
<text x="253" y="96.6">21</text>
<text x="253" y="101.7">22</text>
<text x="278.4" y="96.6">28</text>
<text x="278.4" y="99.2">29</text>
<text x="278.4" y="101.7">30</text>
<text x="320.5" y="101.7">P$22</text>
<text x="320.5" y="99.2">P$23</text>
<text x="320.5" y="96.6">P$24</text>
<text x="356.6" y="96.6">P$1</text>
<text x="356.6" y="101.7">P$3</text>
<text x="405.6" y="99.2">P$23</text>
<text x="405.6" y="96.6">P$24</text>
<text x="441.7" y="96.6">P$1</text>
<text x="441.7" y="101.7">P$3</text>
<text x="253" y="106.8">24</text>
<text x="253" y="104.2">25</text>
<text x="278.4" y="104.2">31</text>
<text x="278.4" y="106.8">32</text>
<text x="320.5" y="106.8">P$20</text>
<text x="320.5" y="104.2">P$21</text>
<text x="356.6" y="104.2">P$4</text>
<text x="356.6" y="106.8">P$5</text>
<text x="405.6" y="106.8">P$20</text>
<text x="405.6" y="104.2">P$21</text>
<text x="441.7" y="104.2">P$4</text>
<text x="441.7" y="106.8">P$5</text>
<text x="253" y="111.9">12</text>
<text x="253" y="109.3">18</text>
<text x="278.9" y="109.3">1</text>
<text x="278.9" y="111.9">4</text>
<text x="320.5" y="111.9">P$18</text>
<text x="320.5" y="109.3">P$19</text>
<text x="356.6" y="109.3">P$6</text>
<text x="356.6" y="111.9">P$7</text>
<text x="405.6" y="111.9">P$18</text>
<text x="405.6" y="109.3">P$19</text>
<text x="441.7" y="109.3">P$6</text>
<text x="441.7" y="111.9">P$7</text>
<text x="253" y="119.5">15</text>
<text x="253" y="116.9">16</text>
<text x="253" y="114.4">17</text>
<text x="278.9" y="114.4">5</text>
<text x="278.9" y="116.9">6</text>
<text x="278.9" y="119.5">7</text>
<text x="320.5" y="119.5">P$15</text>
<text x="320.5" y="116.9">P$16</text>
<text x="320.5" y="114.4">P$17</text>
<text x="356.1" y="119.5">P$10</text>
<text x="356.6" y="114.4">P$8</text>
<text x="356.6" y="116.9">P$9</text>
<text x="405.6" y="119.5">P$15</text>
<text x="405.6" y="116.9">P$16</text>
<text x="405.6" y="114.4">P$17</text>
<text x="441.2" y="119.5">P$10</text>
<text x="441.7" y="114.4">P$8</text>
<text x="441.7" y="116.9">P$9</text>
<text x="253" y="122">13</text>
<text x="253" y="124.6">14</text>
<text x="278.9" y="122">8</text>
<text x="278.9" y="124.6">9</text>
<text x="320.5" y="124.6">P$13</text>
<text x="320.5" y="122">P$14</text>
<text x="356.1" y="122">P$11</text>
<text x="356.1" y="124.6">P$12</text>
<text x="405.6" y="124.6">P$13</text>
<text x="405.6" y="122">P$14</text>
<text x="441.2" y="122">P$11</text>
<text x="441.2" y="124.6">P$12</text>
<text x="253" y="129.6">19</text>
<text x="253.5" y="127.1">3</text>
<text x="278.4" y="127.1">10</text>
<text x="278.4" y="129.6">11</text>
<text x="159.3" y="141.2" transform="rotate(-90 159.3 141.2)">D+</text>
<text x="285.3" y="150">8</text>
<text x="285.3" y="152.5">2</text>
<text x="285.3" y="155">4</text>
<text x="303" y="152.5">3</text>
<text x="303" y="155">5</text>
<text x="63" y="161">D1-</text>
<text x="284.8" y="160.1">10</text>
<text x="285.3" y="157.6">6</text>
<text x="303" y="157.6">7</text>
<text x="303" y="160.1">9</text>
<text x="63" y="163.5">D1+</text>
<text x="284.8" y="162.7">12</text>
<text x="284.8" y="165.2">15</text>
<text x="302.6" y="162.7">11</text>
<text x="302.6" y="165.2">14</text>
<text x="63" y="171.2">D2-</text>
<text x="63" y="173.7">D2+</text>
<text x="145.7" y="184.2" transform="rotate(-90 145.7 184.2)">25</text>
<text x="148.3" y="184.2" transform="rotate(-90 148.3 184.2)">24</text>
<text x="150.8" y="184.2" transform="rotate(-90 150.8 184.2)">23</text>
<text x="153.3" y="184.2" transform="rotate(-90 153.3 184.2)">22</text>
<text x="155.9" y="184.2" transform="rotate(-90 155.9 184.2)">21</text>
<text x="158.4" y="184.2" transform="rotate(-90 158.4 184.2)">20</text>
<text x="161" y="184.2" transform="rotate(-90 161 184.2)">19</text>
<text x="115" y="213.5">1</text>
<text x="115" y="216">2</text>
<text x="190.7" y="213.5">18</text>
<text x="190.7" y="216">17</text>
<text x="18" y="216.9">D1-</text>
<text x="37.8" y="219.4">D1+</text>
<text x="59.9" y="222">D2-</text>
<text x="115" y="218.5">3</text>
<text x="115" y="221.1">4</text>
<text x="190.7" y="218.5">16</text>
<text x="190.7" y="221.1">15</text>
<text x="79.7" y="224.5">D2+</text>
<text x="115" y="223.6">5</text>
<text x="115" y="226.2">6</text>
<text x="190.7" y="223.6">14</text>
<text x="190.7" y="226.2">13</text>
<text x="145.7" y="254.8" transform="rotate(-90 145.7 254.8)">7</text>
<text x="148.3" y="254.8" transform="rotate(-90 148.3 254.8)">8</text>
<text x="150.8" y="254.8" transform="rotate(-90 150.8 254.8)">9</text>
<text x="153.3" y="255.3" transform="rotate(-90 153.3 255.3)">10</text>
<text x="155.9" y="255.3" transform="rotate(-90 155.9 255.3)">11</text>
<text x="158.4" y="255.3" transform="rotate(-90 158.4 255.3)">12</text>
</g>
<g font-size="1.8" fill="#008484">
<text x="317.2" y="23.8">IN</text>
<text x="317.2" y="26.4">GND</text>
<text x="317.2" y="28.9">EN</text>
<text x="352.1" y="26.4">OUT</text>
<text x="352.2" y="28.9">BYP</text>
<text x="404.6" y="29.1">R10</text>
<text x="404.6" y="31.4">1k</text>
<text x="405.6" y="39.9">LED</text>
<text x="405.7" y="37.6">PWR1</text>
<text x="453.8" y="76">D1</text>
<text x="257.6" y="95">VL</text>
<text x="257.6" y="92.4">VCC</text>
<text x="270.5" y="92.4">GPIN0</text>
<text x="270.5" y="95">GPIN1</text>
<text x="461.1" y="93.2" transform="rotate(-90 461.1 93.2)">DIODE SCHOTTKY SOD523</text>
<text x="257.6" y="97.5">D+</text>
<text x="270.5" y="97.5">GPIN2</text>
<text x="270.5" y="100">GPIN3</text>
<text x="326.1" y="100">D1/RX</text>
<text x="326.1" y="97.5">D0/TX</text>
<text x="348" y="100">GND@1</text>
<text x="350.4" y="97.5">RAW</text>
<text x="411.2" y="100">D1/RX</text>
<text x="411.2" y="97.5">D0/TX</text>
<text x="433" y="100">GND@1</text>
<text x="435.5" y="97.5">RAW</text>
<text x="217.6" y="104.1">12MHz XTAL</text>
<text x="224.1" y="106.5">Y1</text>
<text x="257.6" y="102.6">VBCOMP</text>
<text x="257.6" y="107.7">X1</text>
<text x="257.6" y="105.1">X0</text>
<text x="270.5" y="102.6">GPIN4</text>
<text x="270.5" y="105.1">GPIN5</text>
<text x="270.5" y="107.7">GPIN6</text>
<text x="326.1" y="107.7">D2/SDA</text>
<text x="326.1" y="105.1">GND@2</text>
<text x="326.1" y="102.6">GND@3</text>
<text x="348.6" y="107.7">D21/A3</text>
<text x="350.9" y="105.1">VCC</text>
<text x="351.1" y="102.6">RST</text>
<text x="411.2" y="107.7">D2/SDA</text>
<text x="411.2" y="105.1">GND@2</text>
<text x="411.2" y="102.6">GND@3</text>
<text x="433.7" y="107.7">D21/A3</text>
<text x="435.9" y="105.1">VCC</text>
<text x="436.1" y="102.6">RST</text>
<text x="257.6" y="112.7">RES</text>
<text x="257.6" y="110.2">INT</text>
<text x="269.7" y="112.7">GOUT0</text>
<text x="270.5" y="110.2">GPIN7</text>
<text x="326.1" y="112.7">A6/D4</text>
<text x="326.1" y="110.2">D3/SCL</text>
<text x="348.6" y="110.2">D20/A2</text>
<text x="348.6" y="112.7">D19/A1</text>
<text x="411.2" y="112.7">A6/D4</text>
<text x="411.2" y="110.2">D3/SCL</text>
<text x="433.7" y="110.2">D20/A2</text>
<text x="433.7" y="112.7">D19/A1</text>
<text x="257.6" y="117.8">MOSI</text>
<text x="257.6" y="115.3">GPX</text>
<text x="269.7" y="115.3">GOUT1</text>
<text x="269.7" y="117.8">GOUT2</text>
<text x="326.1" y="117.8">A7/D6</text>
<text x="326.1" y="115.3">D5</text>
<text x="346" y="117.8">D15/SCLK</text>
<text x="348.6" y="115.3">D18/A0</text>
<text x="411.2" y="117.8">A7/D6</text>
<text x="411.2" y="115.3">D5</text>
<text x="431.1" y="117.8">D15/SCLK</text>
<text x="433.7" y="115.3">D18/A0</text>
<text x="257.6" y="122.9">SCK</text>
<text x="257.6" y="125.4">SS</text>
<text x="257.6" y="120.4">MISO</text>
<text x="269.7" y="120.4">GOUT3</text>
<text x="269.7" y="122.9">GOUT4</text>
<text x="269.7" y="125.4">GOUT5</text>
<text x="326.1" y="125.4">A9/D9</text>
<text x="326.1" y="122.9">A8/D8</text>
<text x="326.1" y="120.4">D7</text>
<text x="346.3" y="120.4">D14/MISO</text>
<text x="346.3" y="122.9">D16/MOSI</text>
<text x="347.6" y="125.4">D10/A10</text>
<text x="411.2" y="125.4">A9/D9</text>
<text x="411.2" y="122.9">A8/D8</text>
<text x="411.2" y="120.4">D7</text>
<text x="431.4" y="120.4">D14/MISO</text>
<text x="431.4" y="122.9">D16/MOSI</text>
<text x="432.7" y="125.4">D10/A10</text>
<text x="257.6" y="130.5">GND@19</text>
<text x="257.6" y="128">GND@3</text>
<text x="269.7" y="128">GOUT6</text>
<text x="269.7" y="130.5">GOUT7</text>
<text x="136.2" y="152.9">24MHz XTAL</text>
<text x="140.5" y="155.2">Y2</text>
<text x="288" y="153.4">1Y</text>
<text x="288" y="155.9">2Y</text>
<text x="288" y="150.8">GND</text>
<text x="297.5" y="150.8">VCC</text>
<text x="299" y="153.4">1A</text>
<text x="299" y="155.9">2A</text>
<text x="288" y="161">4Y</text>
<text x="288" y="158.5">3Y</text>
<text x="299" y="158.5">3A</text>
<text x="299" y="161">4A</text>
<text x="288" y="163.5">5Y</text>
<text x="288" y="166.1">6Y</text>
<text x="299" y="163.5">5A</text>
<text x="299" y="166.1">6A</text>
<text x="122.9" y="184.7">IC1</text>
<text x="174.3" y="184.4">USB2422-I/MJ</text>
<text x="146.6" y="188.9" transform="rotate(-90 146.6 188.9)">EP</text>
<text x="149.1" y="192" transform="rotate(-90 149.1 192)">RBIAS</text>
<text x="151.7" y="193.6" transform="rotate(-90 151.7 193.6)">PLLFILT</text>
<text x="159.3" y="196.2" transform="rotate(-90 159.3 196.2)">USBDP_UP</text>
<text x="161.8" y="196.5" transform="rotate(-90 161.8 196.5)">USBDM_UP</text>
<text x="154.2" y="198.8" transform="rotate(-90 154.2 198.8)">XTALIN/CLKIN</text>
<text x="156.8" y="205.4" transform="rotate(-90 156.8 205.4)">XTALOUT/(CLKIN_EN)</text>
<text x="118.8" y="214.3">VDD33_1</text>
<text x="180.7" y="214.3">VDD33_3</text>
<text x="118.8" y="216.9">USBDM_DN1/PRT_DIS_M1</text>
<text x="118.8" y="219.4">USBDP_DN1/PRT_DIS_P1</text>
<text x="118.8" y="222">USBDM_DN2/PRT_DIS_M2</text>
<text x="156.4" y="216.9">SUSP_IND/LOCAL_PWR/(NON_REM0)</text>
<text x="179" y="219.4">VBUS_DET</text>
<text x="180.2" y="222">RESET_N</text>
<text x="118.8" y="224.5">USBDP_DN2/PRT_DIS_P2</text>
<text x="118.8" y="227">NC</text>
<text x="169.2" y="227">SMBDATA/NON_REM1</text>
<text x="171.2" y="224.5">SMBCLK/CFG_SEL0</text>
<text x="8.7" y="241.2">ESD9B3.3ST5G</text>
<text x="19.7" y="243.5">D2</text>
<text x="29" y="241.2">ESD9B3.3ST5G</text>
<text x="40" y="243.5">D3</text>
<text x="50.6" y="241.2">ESD9B3.3ST5G</text>
<text x="61.6" y="243.5">D4</text>
<text x="70.9" y="241.2">ESD9B3.3ST5G</text>
<text x="81.9" y="243.5">D5</text>
<text x="146.6" y="251" transform="rotate(-90 146.6 251)">PRTPWR1/(BC_EN1)</text>
<text x="149.1" y="251" transform="rotate(-90 149.1 251)">OCS1_N</text>
<text x="151.7" y="251" transform="rotate(-90 151.7 251)">VDD33_2</text>
<text x="154.2" y="251" transform="rotate(-90 154.2 251)">CRFILT</text>
<text x="156.8" y="251" transform="rotate(-90 156.8 251)">PRTPWR2</text>
<text x="159.3" y="251" transform="rotate(-90 159.3 251)">OCS2_N</text>
</g>
<g font-size="1.8">
<text x="289.9" y="101.3" transform="rotate(-90 289.9 101.3)">I2C_SCL</text>
<text x="299.5" y="100.7" transform="rotate(-90 299.5 100.7)">I2C_SDA</text>
<text x="356.6" y="99.2">P$2 GND</text>
<text x="441.7" y="99.2">P$2 GND</text>
<text x="448.3" y="101.7">RESET</text>
<text x="304.8" y="106.8">I2C_SDA</text>
<text x="369.6" y="106.8">RESET</text>
<text x="395" y="106.8">I2C_SDA</text>
<text x="237.5" y="109.3">MAX_INT</text>
<text x="237.5" y="111.9">MAX_RES</text>
<text x="304.8" y="109.3">I2C_SCL</text>
<text x="395" y="109.3">I2C_SCL</text>
<text x="237.5" y="116.9">MAX_MOSI</text>
<text x="237.5" y="119.5">MAX_MISO</text>
<text x="306.1" y="119.5">MAX_INT</text>
<text x="373.4" y="119.5">MAX_MISO</text>
<text x="373.4" y="116.9">AT_SCK</text>
<text x="237.5" y="124.6">MAX_SS</text>
<text x="237.5" y="122">MAX_SCK</text>
<text x="373.4" y="122">AT_MOSI</text>
<text x="373.4" y="124.6">AT_SS</text>
<text x="318.5" y="141.3" transform="rotate(-90 318.5 141.3)">AT_RES</text>
<text x="303" y="150">1 +3V3</text>
<text x="257.8" y="155">MAX_SS</text>
<text x="257.8" y="152.5">MAX_MOSI</text>
<text x="307.3" y="152.5">AT_MOSI</text>
<text x="307.3" y="155">AT_SS</text>
<text x="257.8" y="157.6">MAX_SCK</text>
<text x="257.8" y="160.1">MAX_RES</text>
<text x="307.3" y="160.1">AT_RES</text>
<text x="307.3" y="157.6">AT_SCK</text>
<text x="257.8" y="171.5">MAX_MISO</text>
<text x="307.3" y="171.5">MAX_MISO</text>
</g>
<g font-size="1.7">
<text x="287" y="23">+5V</text>
<text x="307.8" y="25.5">GND</text>
<text x="370.8" y="25.5">+3V3</text>
<text x="378.5" y="41.1">GND</text>
<text x="252.7" y="66.1">+3V3</text>
<text x="257.8" y="76.2">GND</text>
<text x="315.3" y="101.7">GND</text>
<text x="401.7" y="101.7">GNDP$22</text>
<text x="222.2" y="124.6">GND</text>
<text x="247.6" y="127.1">GND</text>
<text x="283.4" y="147.7">GND</text>
</g>
<g font-size="1.5" fill="#840000">
<text x="370.3" y="34" transform="rotate(-90 370.3 34)">+</text>
<text x="334.8" y="93.6">USB</text>
<text x="419.9" y="93.6">USB</text>
<text x="326.9" y="131.7">Arduino Pro Micro_Leonardo</text>
<text x="412" y="131.7">Arduino Pro Micro_Leonardo</text>
</g>
<g font-size="1.1" fill="#840000">
<text x="222.2" y="106.8" transform="rotate(-90 222.2 106.8)">4</text>
<text x="220.3" y="108.6">1</text>
<text x="222.2" y="111.3" transform="rotate(-90 222.2 111.3)">2</text>
<text x="224.1" y="108.6">3</text>
</g>
</svg>
